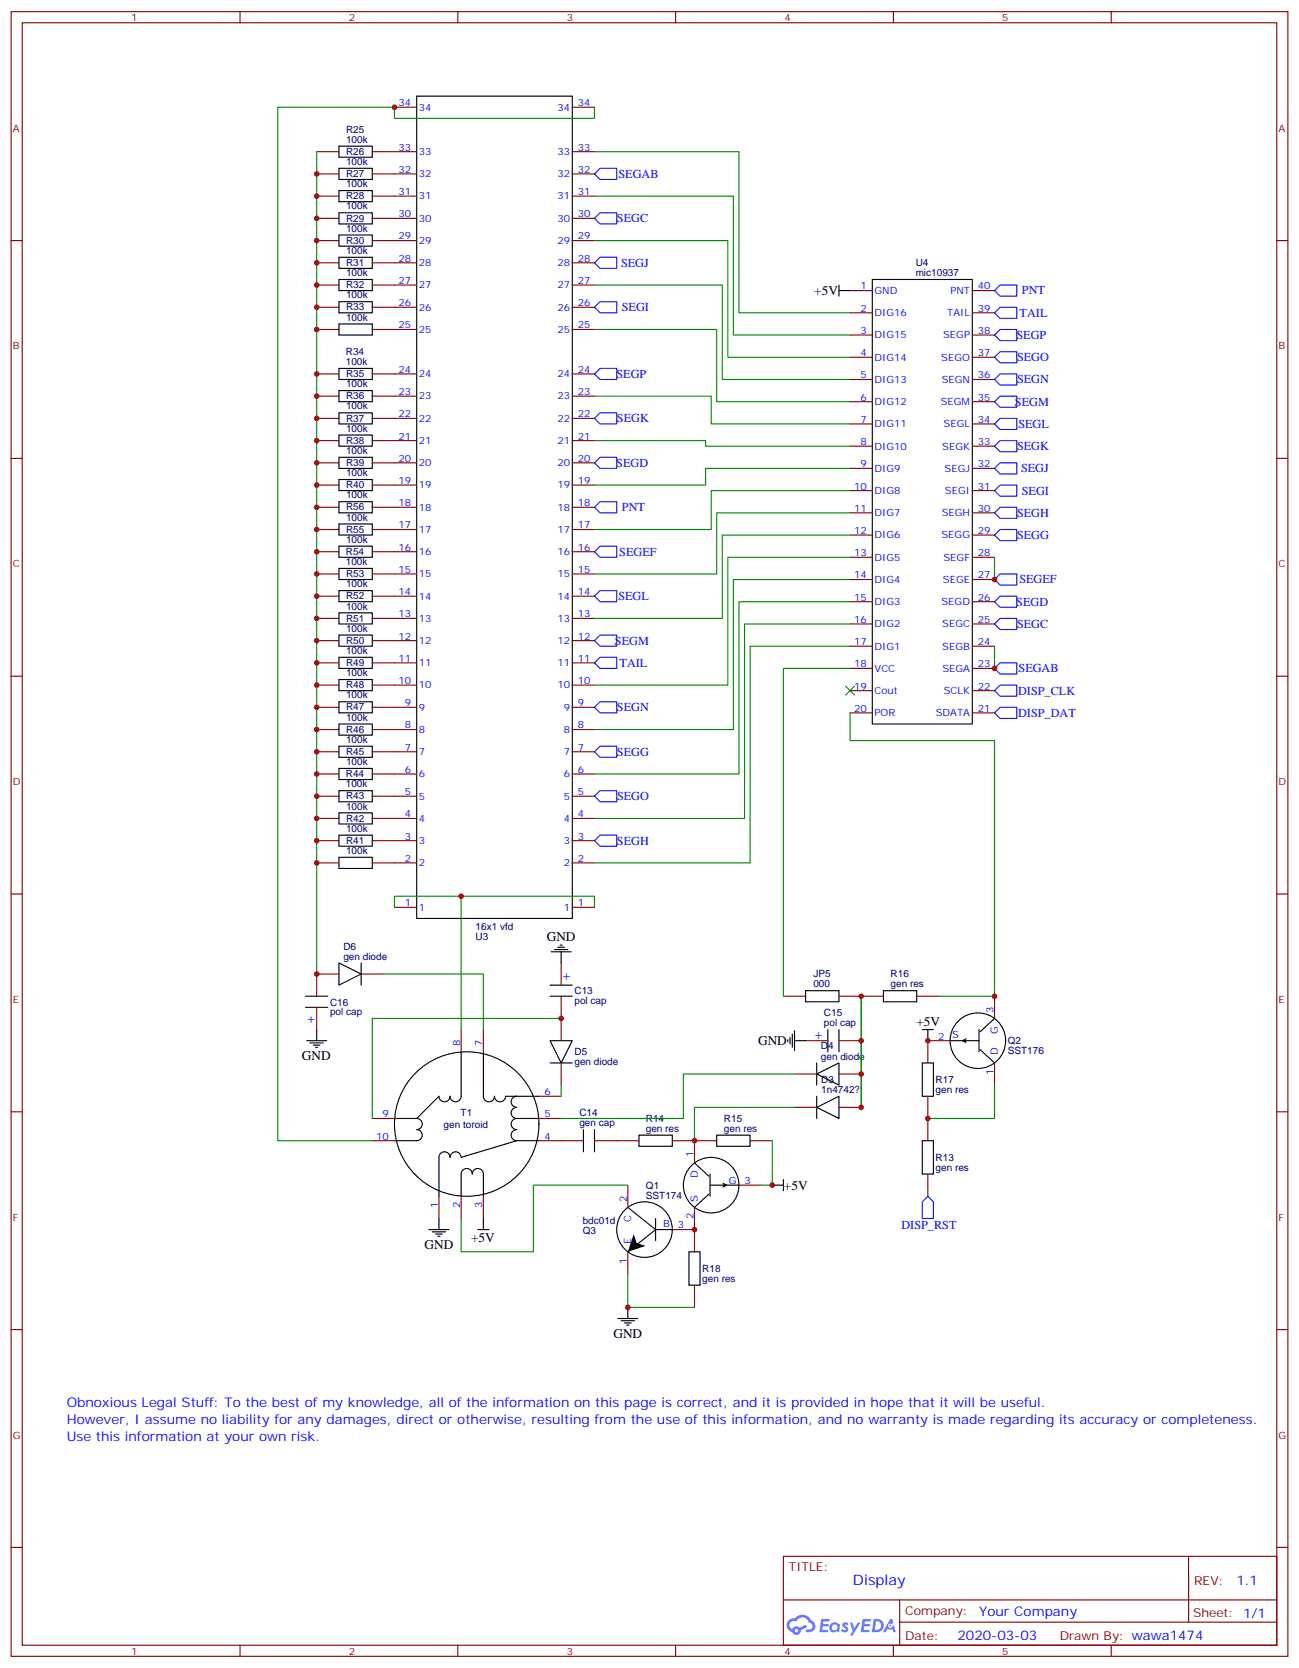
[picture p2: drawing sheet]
<svg xmlns="http://www.w3.org/2000/svg" width="412mm" height="530mm" viewBox="0 0 412 530" stroke-linecap="round" stroke-linejoin="round" font-family="sans-serif">
<g fill="none" stroke="#870000" stroke-width=".35">
<path d="M3.5 3.7h405.4v522.1h-405.4zM7.1 7.2h398.2v515.1h-398.2zM76.2 3.7v3.5M145.3 3.7v3.5M214.5 3.7v3.5M283.6 3.7v3.5M352.8 3.7v3.5M3.5 76.4h3.6M405.3 76.4h3.6M3.5 145.5h3.6M405.3 145.5h3.6M3.5 214.7h3.6"/>
<path d="M405.3 214.7h3.6M3.5 283.8h3.6M405.3 283.8h3.6M3.5 353h3.6M405.3 353h3.6M3.5 422.1h3.6M405.3 422.1h3.6M3.5 491.2h3.6M248.7 494.1h156.6v28.2h-156.6zM377.3 494.1v20.9M405.3 491.2h3.6M248.7 507.9h156.5"/>
<path d="M285.6 515h119.6M285.6 507.9v14.1M76.2 522.3v3.5M145.3 522.3v3.5M214.5 522.3v3.5M283.6 522.3v3.5M352.8 522.3v3.5"/>
</g>
<g fill="#5487ff">
<path d="M267.7 515.2a1.22 1.22 0 0 1 1.7 .3l-.4 .6a.47 .47 0 0 0-.3-.4 .47 .47 0 0 0-.5 .2l.1 .2a1.14 1.14 0 0 1 .8 1.7 1.14 1.14 0 0 1-1.9 0l-.2-.2 .5-.5 .7 .4a.29 .29 0 0 0 .3-.2 .29 .29 0 0 0-.2-.4 1.04 1.04 0 0 1-.6-1.7z"/>
<path d="M260.7 514h2.4l.3 .2-.2 .5h-1.8l-.1 .9h1.5l.3 .4-.3 .3h-1.6l-.2 1.1 1.7 .1 .2 .3-.2 .3h-2.6z"/>
<path d="M273.8 514l2.7 .2-.1 .5h-1.8l-.2 .9h1.6l.3 .4-.4 .3h-1.6l-.1 1.1 1.7 .1 .2 .3-.2 .3h-2.6z"/>
<path d="M282.6 514h.7l.3 1.2-.6 .4a.69 .69 0 0 0-1 .2 .69 .69 0 0 0 .4 1 .69 .69 0 0 0 .9-.6l.5-.3 .6 2.2h-.8l-.2-.8h-1.8l-.5 .8h-.8z"/>
<path d="M269.8 515.1h.8l.6 1.8 1.1-1.8h.9l-2.6 4.2h-.8l.9-1.6z"/>
<path d="M277.4 514l-.6 4.1h1.3a2.11 2.11 0 0 0 2.5-2.1 2.11 2.11 0 0 0-2.5-2zM278.1 514.7a1.43 1.43 0 0 1 1.6 1.6 1.43 1.43 0 0 1-2 1.1z"/>
<path d="M263.7 515.6a1.54 1.54 0 0 0-.1 2.2 1.54 1.54 0 0 0 2.2 .1l.6 .2 .3-2.3-.6-.2a1.49 1.49 0 0 0-2.4 0zM264 516.6a.94 .94 0 0 1 1.8 0 .94 .94 0 0 1-1.8 0z"/>
<path d="M250.4 514.4a2.18 2.18 0 0 0 1.1 3.7 1.44 1.44 0 0 0 1.6 .9 1.44 1.44 0 0 0 1.2-1.5l2-1-.5-.7-1.9 1a1.47 1.47 0 0 0-2.4 .4 1.39 1.39 0 0 1-.7-2 1.39 1.39 0 0 1 2-.4 2.12 2.12 0 0 1 2.2-1.3 2.12 2.12 0 0 1 1.9 1.7 1.14 1.14 0 0 1 1.1 1.4 1.14 1.14 0 0 1-1.7 .7 .43 .43 0 0 0-.5 .4 .43 .43 0 0 0 .4 .5 1.98 1.98 0 0 0 2.5-1.3 1.98 1.98 0 0 0-1.2-2.5 3.1 3.1 0 0 0-5.3-.7l-.9 .1zM252.3 517.7a.55 .55 0 0 1 1.1 0 .55 .55 0 0 1-1.1 0z"/>
<circle cx="282.6" cy="516.1" r=".26"/>
</g>
<g fill="none" stroke="#000" stroke-width=".35">
<path d="M132.3 30.5h49.4v261.1h-49.4zM107.6 46.4h10.6v3.5h-10.6zM107.6 53.4h10.6v3.6h-10.6zM107.6 60.5h10.6v3.5h-10.6zM107.6 67.6h10.6v3.5h-10.6zM107.6 74.6h10.6v3.5h-10.6zM107.6 81.7h10.6v3.5h-10.6zM107.6 88.7h10.6v3.6h-10.6zM107.6 95.8h10.6v3.5h-10.6zM266.3 90.5v3.5M266.3 92.3h3.6M276.9 88.7h31.8v141.1h-31.8z"/>
<path d="M107.6 102.8h10.6v3.6h-10.6zM107.6 116.9h10.6v3.6h-10.6zM107.6 124h10.6v3.5h-10.6zM107.6 131.1h10.6v3.5h-10.6zM107.6 138.1h10.6v3.5h-10.6zM107.6 145.2h10.6v3.5h-10.6zM107.6 152.2h10.6v3.6h-10.6zM107.6 159.3h10.6v3.5h-10.6zM107.6 173.4h10.6v3.5h-10.6zM107.6 166.3h10.6v3.6h-10.6zM107.6 194.6h10.6v3.5h-10.6zM107.6 187.5h10.6v3.5h-10.6z"/>
<path d="M107.6 180.4h10.6v3.6h-10.6zM107.6 215.7h10.6v3.6h-10.6zM107.6 208.7h10.6v3.5h-10.6zM107.6 201.6h10.6v3.5h-10.6zM107.6 229.8h10.6v3.6h-10.6zM107.6 222.8h10.6v3.5h-10.6zM107.6 236.9h10.6v3.5h-10.6zM107.6 258.1h10.6v3.5h-10.6zM107.6 251h10.6v3.5h-10.6zM107.6 243.9h10.6v3.6h-10.6zM107.6 272.2h10.6v3.5h-10.6zM107.6 265.1h10.6v3.5h-10.6z"/>
<path d="M97 316.3h7.1M97 319.8h7.1M107.6 305.7l7.1 3.5-7.1 3.5zM114.7 305.7v7M174.6 312.7h7.1M174.6 316.3h7.1M175 302.2h6.3M176 301.4h4.3M177.1 300.7h2.1M177.8 300h.7M178.2 302.2v3.5M255.8 314.5h10.5v3.5h-10.5z"/>
<path d="M280.5 314.5h10.5v3.5h-10.5zM97.4 330.4h6.3M98.4 331.1h4.3M99.5 331.8h2.1M100.2 332.5h.7M100.5 326.8v3.6M146.4 333.9v14.1a1.76 1.76 0 0 1-1.8 1.8 1.76 1.76 0 0 1-1.7-1.8 1.76 1.76 0 0 1-1.8 1.8 1.76 1.76 0 0 1-1.8-1.8l-7 7.1h-7.1M153.5 333.9v14.1a1.76 1.76 0 0 0 1.7 1.8 1.76 1.76 0 0 0 1.8-1.8 1.76 1.76 0 0 0 1.7 1.8 1.76 1.76 0 0 0 1.8-1.8h10.6M174.6 330.4h7.1l-3.5 7zM174.6 337.4h7.1M250.1 330v.7M250.8 329.3v2.1"/>
<path d="M251.5 328.3v4.2M252.2 330.4h3.6M252.2 327.2v6.4M259.3 337.4v7.1M262.8 326.8v7.1M266.3 326.8v7.1M292.8 337.4h3.5v10.6h-3.5zM292.8 326.8h3.5M294.6 326.8v3.6M301.6 330.4h9.2M310.8 326.8v7.1M311.1 333.2l4.6 4.2"/>
<path d="M315.7 323.3l-4.6 4.3M132.3 355.1a1.76 1.76 0 0 1 1.8 1.7 1.76 1.76 0 0 1-1.8 1.8 1.76 1.76 0 0 1 1.8 1.8 1.76 1.76 0 0 1-1.8 1.7h-7.1M164 348a1.76 1.76 0 0 0-1.7 1.8 1.76 1.76 0 0 0 1.7 1.7 1.76 1.76 0 0 0-1.7 1.8 1.76 1.76 0 0 0 1.7 1.8M164 355.1a1.76 1.76 0 0 0-1.7 1.7 1.76 1.76 0 0 0 1.7 1.8 1.76 1.76 0 0 0-1.7 1.8 1.76 1.76 0 0 0 1.7 1.7M164 355.1h7.1M185.2 358.6v7.1M188.7 358.6v7.1M259.3 351.5l7-3.5v7.1zM259.3 341l7-3.6v7.1zM259.3 348v7.1M146.4 379.8v-7.1a1.76 1.76 0 0 1 1.8-1.8 1.76 1.76 0 0 1 1.7 1.8 1.76 1.76 0 0 1 1.8-1.8 1.76 1.76 0 0 1 1.8 1.8v7.1M171.1 362.1h-7.1l-17.6 5.3a1.76 1.76 0 0 0-1.8-1.7 1.76 1.76 0 0 0-1.7 1.7 1.76 1.76 0 0 0-1.8-1.7 1.76 1.76 0 0 0-1.8 1.7v12.4"/>
<path d="M202.8 360.4h10.6v3.5h-10.6zM220.5 369.2l4.6 4.2M225.1 379.1l-4.6 4.2M225.4 372.7v7.1M225.4 376.2h9.2M227.5 360.4h10.6v3.5h-10.6zM245.2 376.2h3.5M248.7 374.5v3.5M292.8 362.1h3.5v10.6h-3.5zM136.2 390.3h6.3M137.2 391.1h4.3M138.3 391.8h2.1"/>
<path d="M139 392.5h.7M139.3 386.8v3.5M151.7 390.3h3.5M153.5 386.8v3.5M199.3 383.3l8.8 7M208.1 386.8v7.1M208.1 390.3l-8.8 7.1M208.1 390.3h5.3M218.7 397.4h3.5v10.6h-3.5zM196.1 418.6h6.4M197.2 419.3h4.2M198.3 420h2.1"/>
<path d="M199.3 415v3.6M199 420.7h.7"/>
<circle cx="310.4" cy="330.4" r="8.8"/>
<circle cx="148.2" cy="356.8" r="22.9"/>
<circle cx="225.8" cy="376.2" r="8.8"/>
<circle cx="204.6" cy="390.3" r="8.8"/>
</g>
<g fill="none" stroke="#870000" stroke-width=".35">
<path d="M125.2 34h7.1M181.7 34h7M100.5 48.2h7.1M100.5 55.2h7.1M118.2 48.2h14.1M118.2 55.2h14.1M181.7 48.2h7M181.7 55.2h7M100.5 62.3h7.1M100.5 69.3h7.1M100.5 76.4h7.1M118.2 62.3h14.1"/>
<path d="M118.2 69.3h14.1M118.2 76.4h14.1M181.7 62.3h7M181.7 69.3h7M181.7 76.4h7M100.5 83.4h7.1M100.5 90.5h7.1M100.5 97.5h7.1M118.2 83.4h14.1M118.2 90.5h14.1M118.2 97.5h14.1M181.7 83.4h7"/>
<path d="M181.7 90.5h7M181.7 97.5h7M269.9 92.3h7M269.9 99.3h7M308.7 92.3h7M308.7 99.3h7M100.5 104.6h7.1M100.5 118.7h7.1M118.2 104.6h14.1M118.2 118.7h14.1M181.7 104.6h7M181.7 118.7h7"/>
<path d="M269.9 106.4h7M269.9 113.4h7M308.7 106.4h7M308.7 113.4h7M100.5 125.8h7.1M100.5 132.8h7.1M100.5 139.9h7.1M118.2 125.8h14.1M118.2 132.8h14.1M118.2 139.9h14.1M181.7 125.8h7M181.7 132.8h7"/>
<path d="M181.7 139.9h7M269.9 120.5h7M269.9 127.5h7M269.9 134.6h7M308.7 120.5h7M308.7 127.5h7M308.7 134.6h7M100.5 146.9h7.1M100.5 154h7.1M118.2 146.9h14.1M118.2 154h14.1M181.7 146.9h7"/>
<path d="M181.7 154h7M269.9 141.6h7M269.9 148.7h7M269.9 155.8h7M308.7 141.6h7M308.7 148.7h7M308.7 155.8h7M100.5 161h7.1M100.5 175.2h7.1M100.5 168.1h7.1M118.2 161h14.1M118.2 175.2h14.1"/>
<path d="M118.2 168.1h14.1M181.7 161h7M181.7 175.2h7M181.7 168.1h7M269.9 162.8h7M269.9 169.9h7M269.9 176.9h7M308.7 162.8h7M308.7 169.9h7M308.7 176.9h7M100.5 196.3h7.1M100.5 189.3h7.1"/>
<path d="M100.5 182.2h7.1M118.2 196.3h14.1M118.2 189.3h14.1M118.2 182.2h14.1M181.7 196.3h7M181.7 189.3h7M181.7 182.2h7M269.9 184h7M269.9 191h7M269.9 198.1h7M308.7 184h7M308.7 191h7"/>
<path d="M308.7 198.1h7M100.5 217.5h7.1M100.5 210.4h7.1M100.5 203.4h7.1M118.2 217.5h14.1M118.2 210.4h14.1M118.2 203.4h14.1M181.7 217.5h7M181.7 210.4h7M181.7 203.4h7M269.9 205.1h7M269.9 212.2h7"/>
<path d="M269.9 219.3h7M308.7 205.1h7M308.7 212.2h7M308.7 219.3h7M100.5 231.6h7.1M100.5 224.5h7.1M100.5 238.7h7.1M118.2 231.6h14.1M118.2 224.5h14.1M118.2 238.7h14.1M181.7 231.6h7M181.7 224.5h7"/>
<path d="M181.7 238.7h7M269.9 226.3h7M308.7 226.3h7M100.5 259.8h7.1M100.5 252.8h7.1M100.5 245.7h7.1M118.2 259.8h14.1M118.2 252.8h14.1M118.2 245.7h14.1M181.7 259.8h7M181.7 252.8h7M181.7 245.7h7"/>
<path d="M100.5 273.9h7.1M100.5 266.9h7.1M118.2 273.9h14.1M118.2 266.9h14.1M181.7 273.9h7M181.7 266.9h7M125.2 288h7.1M181.7 288h7M100.5 319.8v7M107.6 309.2h-7.1v7.1M114.7 309.2h7M178.2 305.7v7"/>
<path d="M178.2 316.3v14.1M248.7 316.3h7.1M266.3 316.3h14.2M291 316.3h7.1M315.7 316.3v7M146.4 326.8v7.1M153.5 326.8v7.1M178.2 337.4v7.1M255.8 330.4h7M266.3 330.4h7.1M301.6 330.4h-7v7M315.7 337.4v7.1"/>
<path d="M118.2 355.1h7M171.1 355.1h7.1M171.1 348h7.1M252.2 351.5h7.1M252.2 341h7.1M266.3 351.5h7.1M266.3 341h7.1M294.6 348v14.1M118.2 362.1h7M139.3 379.8v7M146.4 379.8v7M153.5 379.8v7"/>
<path d="M171.1 362.1h14.1M188.7 362.1h14.1M199.3 376.2v7.1M213.4 362.1h14.1M220.5 362.1v7.1M234.6 376.2h7.1M238.1 362.1h7.1M294.6 372.7v7.1M199.3 397.4v7.1M213.4 390.3h7.1M220.5 383.3v14.1M220.5 408v7"/>
</g>
<path d="M305.2 330.4l1.7-.9-.4 .9 .4 .9zM229.3 375.4l1.8 .8-1.8 .9 .4-.9zM201.2 391.8l.9 2.8 2.8 .9-5.6 1.9z" fill="#000"/>
<g fill="none" stroke="#00f" stroke-width=".35">
<path d="M188.7 55.2l1.8-1.8h5.3v3.6h-5.3zM188.7 69.3l1.8-1.7h5.3v3.5h-5.3zM188.7 83.4l1.8-1.7h5.3v3.5h-5.3zM190.5 95.8h5.3v3.5h-5.3l-1.8-1.8zM315.7 92.3l1.8-1.8h5.3v3.5h-5.3zM315.7 99.3l1.8-1.8h5.3v3.6h-5.3zM188.7 118.7l1.8-1.8h5.3v3.6h-5.3zM315.7 106.4l1.8-1.8h5.3v3.5h-5.3zM317.5 111.7h5.3v3.5h-5.3l-1.8-1.8zM317.5 118.7h5.3v3.5h-5.3l-1.8-1.7zM188.7 132.8l1.8-1.7h5.3v3.5h-5.3zM315.7 134.6l1.8-1.8h5.3v3.5h-5.3z"/>
<path d="M315.7 127.5l1.8-1.7h5.3v3.5h-5.3zM317.5 139.9h5.3v3.5h-5.3l-1.8-1.8zM188.7 146.9l1.8-1.7h5.3v3.5h-5.3zM190.5 159.3h5.3v3.5h-5.3l-1.8-1.8zM317.5 154h5.3v3.5h-5.3l-1.8-1.7zM317.5 146.9h5.3v3.6h-5.3l-1.8-1.8zM188.7 175.2l1.8-1.8h5.3v3.5h-5.3zM315.7 169.9l1.8-1.8h5.3v3.5h-5.3zM315.7 162.8l1.8-1.8h5.3v3.6h-5.3zM188.7 189.3l1.8-1.8h5.3v3.5h-5.3zM315.7 198.1l1.8-1.8h5.3v3.5h-5.3zM317.5 182.2h5.3v3.5h-5.3l-1.8-1.7z"/>
<path d="M317.5 189.3h5.3v3.5h-5.3l-1.8-1.8zM188.7 210.4l1.8-1.7h5.3v3.5h-5.3zM188.7 203.4l1.8-1.8h5.3v3.5h-5.3zM317.5 217.5h5.3v3.5h-5.3l-1.8-1.7zM317.5 210.4h5.3v3.6h-5.3l-1.8-1.8zM190.5 222.8h5.3v3.5h-5.3l-1.8-1.8zM190.5 236.9h5.3v3.5h-5.3l-1.8-1.7zM317.5 224.5h5.3v3.6h-5.3l-1.8-1.8zM188.7 252.8l1.8-1.8h5.3v3.5h-5.3zM188.7 266.9l1.8-1.8h5.3v3.5h-5.3zM292.8 381.5l1.8-1.7 1.7 1.7v5.3h-3.5z"/>
</g>
<g fill="none" stroke="#008700" stroke-width=".35">
<path d="M188.7 34v3.6h-63.5v-3.6h-37v328.1h30M100.5 48.2v261M188.7 48.2h45.9v51.1h35.3M188.7 62.3h44.1v44.1h37.1M188.7 76.4h42.4v37h38.8M188.7 90.5h40.6v30h40.6M188.7 104.6h38.8v22.9h42.4M188.7 125.8h37.1v8.8h44.1M188.7 139.9h35.3v1.7h45.9M269.9 148.7h-45.9v5.3h-35.3M269.9 155.8h-44.1v12.3h-37.1M269.9 162.8h-42.4v19.4h-38.8"/>
<path d="M269.9 169.9h-40.6v26.4h-40.6M269.9 176.9h-38.8v40.6h-42.4M315.7 176.9v7.1M269.9 184h-37.1v47.6h-44.1M269.9 191h-35.3v54.7h-45.9M269.9 198.1h-33.5v61.7h-47.7M269.9 205.1h-31.8v68.8h-49.4M269.9 212.2h-21.2v104.1M315.7 205.1v7.1M269.9 226.3v8.8h45.8v81.2h-17.6M125.2 288v-3.5h63.5v3.5M146.4 284.5v42.3"/>
<path d="M121.7 309.2h31.8v17.6M273.4 316.3v35.2M178.2 323.3h-60v31.8M178.2 344.5v3.5M252.2 351.5h-31.7v10.6M252.2 341h-35.2v14.1h-38.8M315.7 344.5v10.6h-21.1M199.3 376.2h-30v21.2h-22.9v-10.6M245.2 362.1v14.1h-3.5M199.3 404.5v10.5h21.2"/>
</g>
<g fill="#c00">
<circle cx="294.6" cy="330.4" r=".88"/>
<circle cx="294.6" cy="355.1" r=".88"/>
<circle cx="315.7" cy="212.2" r=".88"/>
<circle cx="315.7" cy="184" r=".88"/>
<circle cx="315.7" cy="316.3" r=".88"/>
<circle cx="273.4" cy="316.3" r=".88"/>
<circle cx="273.4" cy="351.5" r=".88"/>
<circle cx="273.4" cy="330.4" r=".88"/>
<circle cx="245.2" cy="376.2" r=".88"/>
<circle cx="220.5" cy="362.1" r=".88"/>
<circle cx="100.5" cy="309.2" r=".88"/>
<circle cx="220.5" cy="390.3" r=".88"/>
<circle cx="199.3" cy="415" r=".88"/>
<circle cx="273.4" cy="341" r=".88"/>
<circle cx="125.2" cy="34" r=".88"/>
<circle cx="146.4" cy="284.5" r=".88"/>
<circle cx="178.2" cy="323.3" r=".88"/>
<circle cx="100.5" cy="55.2" r=".88"/>
<circle cx="100.5" cy="62.3" r=".88"/>
<circle cx="100.5" cy="69.3" r=".88"/>
<circle cx="100.5" cy="76.4" r=".88"/>
<circle cx="100.5" cy="83.4" r=".88"/>
<circle cx="100.5" cy="90.5" r=".88"/>
<circle cx="100.5" cy="97.5" r=".88"/>
<circle cx="100.5" cy="104.6" r=".88"/>
<circle cx="100.5" cy="118.7" r=".88"/>
<circle cx="100.5" cy="125.8" r=".88"/>
<circle cx="100.5" cy="132.8" r=".88"/>
<circle cx="100.5" cy="139.9" r=".88"/>
<circle cx="100.5" cy="146.9" r=".88"/>
<circle cx="100.5" cy="154" r=".88"/>
<circle cx="100.5" cy="161" r=".88"/>
<circle cx="100.5" cy="231.6" r=".88"/>
<circle cx="100.5" cy="224.5" r=".88"/>
<circle cx="100.5" cy="217.5" r=".88"/>
<circle cx="100.5" cy="210.4" r=".88"/>
<circle cx="100.5" cy="203.4" r=".88"/>
<circle cx="100.5" cy="196.3" r=".88"/>
<circle cx="100.5" cy="189.3" r=".88"/>
<circle cx="100.5" cy="182.2" r=".88"/>
<circle cx="100.5" cy="175.2" r=".88"/>
<circle cx="100.5" cy="168.1" r=".88"/>
<circle cx="100.5" cy="273.9" r=".88"/>
<circle cx="100.5" cy="266.9" r=".88"/>
<circle cx="100.5" cy="259.8" r=".88"/>
<circle cx="100.5" cy="252.8" r=".88"/>
<circle cx="100.5" cy="245.7" r=".88"/>
<circle cx="100.5" cy="238.7" r=".88"/>
</g>
<path d="M268.5 217.8l2.8 2.9zM268.5 220.7l2.8-2.9z" fill="#c00" stroke="#008700" stroke-width=".35"/>
<text font-size="4.6" fill="#00f" x="270.8" y="503.1">Display</text>
<g font-size="4.2">
<text x="258.5" y="93.7">+5V</text>
<text x="173.6" y="298.9">GND</text>
<text x="290.9" y="325.6">+5V</text>
<text x="240.7" y="331.8">GND</text>
<text x="95.8" y="336.4">GND</text>
<text x="248.9" y="377.7">+5V</text>
<text x="149.6" y="394.3">+5V</text>
<text x="134.8" y="396.4">GND</text>
<text x="194.7" y="424.7">GND</text>
</g>
<g font-size="4.2" fill="#00f">
<text x="178.2" y="311">+</text>
<text x="97.1" y="324.9">+</text>
<text x="261.1" y="330.4" transform="rotate(-90 261.1 330.4)">+</text>
<text x="21.2" y="446.8">Obnoxious Legal Stuff: To the best of my knowledge, all of the information on this page is correct, and it is provided in hope that it will be useful.</text>
<text x="21.2" y="452.1">However, I assume no liability for any damages, direct or otherwise, resulting from the use of this information, and no warranty is made regarding its accuracy or completeness.</text>
<text x="21.2" y="457.4">Use this information at your own risk.</text>
<text x="392.5" y="503.3">1.1</text>
<text x="310.9" y="512.9">Your Company</text>
<text x="304" y="520.7">2020-03-03</text>
</g>
<g font-size="3.9" fill="#00f">
<text x="196.4" y="56.4">SEGAB</text>
<text x="195.9" y="70.6">SEGC</text>
<text x="197.2" y="84.7">SEGJ</text>
<text x="324.4" y="93.5">PNT</text>
<text x="197.4" y="98.8">SEGI</text>
<text x="323.7" y="100.5">TAIL</text>
<text x="322.7" y="107.6">SEGP</text>
<text x="195.7" y="119.9">SEGP</text>
<text x="322.9" y="114.7">SEGO</text>
<text x="322.9" y="121.7">SEGN</text>
<text x="322.2" y="128.8">SEGM</text>
<text x="195.9" y="134.1">SEGK</text>
<text x="323.3" y="135.8">SEGL</text>
<text x="322.9" y="142.9">SEGK</text>
<text x="195.6" y="148.2">SEGD</text>
<text x="324.2" y="150">SEGJ</text>
<text x="324.4" y="157">SEGI</text>
<text x="197.4" y="162.3">PNT</text>
<text x="322.9" y="164.1">SEGH</text>
<text x="322.9" y="171.1">SEGG</text>
<text x="196.6" y="176.4">SEGEF</text>
<text x="323.6" y="185.2">SEGEF</text>
<text x="196.3" y="190.5">SEGL</text>
<text x="322.6" y="192.3">SEGD</text>
<text x="322.9" y="199.3">SEGC</text>
<text x="195.2" y="204.6">SEGM</text>
<text x="196.7" y="211.7">TAIL</text>
<text x="323.4" y="213.4">SEGAB</text>
<text x="323.2" y="220.5">DISP_CLK</text>
<text x="195.9" y="225.8">SEGN</text>
<text x="323.2" y="227.6">DISP_DAT</text>
<text x="195.9" y="239.9">SEGG</text>
<text x="195.9" y="254">SEGO</text>
<text x="195.9" y="268.1">SEGH</text>
<text x="286.2" y="390.2">DISP_RST</text>
</g>
<g font-size="3.9" fill="#800">
<text x="250.5" y="498.7">TITLE:</text>
<text x="379.1" y="503.3">REV:</text>
<text x="287.4" y="512.9">Company:</text>
<text x="378.7" y="513.5">Sheet: 1/1</text>
<text x="287.4" y="520.5">Date:</text>
<text x="336.4" y="520.6">Drawn By: wawa1474</text>
</g>
<g font-size="3.2" fill="#800">
<text x="41.6" y="6.7">1</text>
<text x="110.8" y="6.7">2</text>
<text x="179.9" y="6.7">3</text>
<text x="249.1" y="6.7">4</text>
<text x="318.2" y="6.7">5</text>
<text x="4.1" y="41.8">A</text>
<text x="405.9" y="41.8">A</text>
<text x="4.1" y="110.9">B</text>
<text x="405.9" y="110.9">B</text>
<text x="4.1" y="180.1">C</text>
<text x="405.9" y="180.1">C</text>
<text x="4.1" y="249.2">D</text>
<text x="405.9" y="249.2">D</text>
<text x="4.1" y="318.4">E</text>
<text x="405.9" y="318.4">E</text>
<text x="4.1" y="387.5">F</text>
<text x="405.9" y="387.5">F</text>
<text x="4.1" y="456.7">G</text>
<text x="405.9" y="456.7">G</text>
<text x="41.6" y="525.3">1</text>
<text x="110.8" y="525.3">2</text>
<text x="179.9" y="525.3">3</text>
<text x="249.1" y="525.3">4</text>
<text x="318.2" y="525.3">5</text>
</g>
<g font-size="3.2" fill="#00f">
<text x="126.5" y="33.7">34</text>
<text x="133" y="35.1">34</text>
<text x="176.9" y="35.1">34</text>
<text x="183.4" y="33.7">34</text>
<text x="126.5" y="47.8">33</text>
<text x="183.4" y="47.8">33</text>
<text x="133" y="49.2">33</text>
<text x="176.9" y="49.2">33</text>
<text x="126.5" y="54.9">32</text>
<text x="133" y="56.3">32</text>
<text x="176.9" y="56.3">32</text>
<text x="183.4" y="54.9">32</text>
<text x="126.5" y="61.9">31</text>
<text x="133" y="63.3">31</text>
<text x="176.9" y="63.3">31</text>
<text x="183.4" y="61.9">31</text>
<text x="126.5" y="69">30</text>
<text x="133" y="70.4">30</text>
<text x="176.9" y="70.4">30</text>
<text x="183.4" y="69">30</text>
<text x="126.5" y="76">29</text>
<text x="133" y="77.4">29</text>
<text x="176.9" y="77.4">29</text>
<text x="183.4" y="76">29</text>
<text x="126.5" y="83.1">28</text>
<text x="183.4" y="83.1">28</text>
<text x="133" y="84.5">28</text>
<text x="176.9" y="84.5">28</text>
<text x="126.5" y="90.1">27</text>
<text x="133" y="91.5">27</text>
<text x="176.9" y="91.5">27</text>
<text x="183.4" y="90.1">27</text>
<text x="273.1" y="91.9">1</text>
<text x="277.6" y="93.3">GND</text>
<text x="301.7" y="93.3">PNT</text>
<text x="310.4" y="91.9">40</text>
<text x="126.5" y="97.2">26</text>
<text x="133" y="98.6">26</text>
<text x="176.9" y="98.6">26</text>
<text x="183.4" y="97.2">26</text>
<text x="273.1" y="99">2</text>
<text x="277.6" y="100.4">DIG16</text>
<text x="300.8" y="100.4">TAIL</text>
<text x="310.4" y="99">39</text>
<text x="126.5" y="104.2">25</text>
<text x="133" y="105.7">25</text>
<text x="176.9" y="105.7">25</text>
<text x="183.4" y="104.2">25</text>
<text x="273.1" y="106">3</text>
<text x="277.6" y="107.4">DIG15</text>
<text x="299.4" y="107.4">SEGP</text>
<text x="310.4" y="106">38</text>
<text x="273.1" y="113.1">4</text>
<text x="310.4" y="113.1">37</text>
<text x="126.5" y="118.4">24</text>
<text x="133" y="119.8">24</text>
<text x="176.9" y="119.8">24</text>
<text x="183.4" y="118.4">24</text>
<text x="277.6" y="114.5">DIG14</text>
<text x="298.8" y="114.5">SEGO</text>
<text x="126.5" y="125.4">23</text>
<text x="183.4" y="125.4">23</text>
<text x="273.1" y="120.1">5</text>
<text x="277.6" y="121.5">DIG13</text>
<text x="299" y="121.5">SEGN</text>
<text x="310.4" y="120.1">36</text>
<text x="133" y="126.8">23</text>
<text x="176.9" y="126.8">23</text>
<text x="273.1" y="127.2">6</text>
<text x="277.6" y="128.6">DIG12</text>
<text x="298.7" y="128.6">SEGM</text>
<text x="310.4" y="127.2">35</text>
<text x="126.5" y="132.5">22</text>
<text x="133" y="133.9">22</text>
<text x="176.9" y="133.9">22</text>
<text x="183.4" y="132.5">22</text>
<text x="273.1" y="134.2">7</text>
<text x="277.6" y="135.6">DIG11</text>
<text x="299.6" y="135.6">SEGL</text>
<text x="310.4" y="134.2">34</text>
<text x="126.5" y="139.5">21</text>
<text x="133" y="140.9">21</text>
<text x="176.9" y="140.9">21</text>
<text x="183.4" y="139.5">21</text>
<text x="273.1" y="141.3">8</text>
<text x="277.6" y="142.7">DIG10</text>
<text x="299.1" y="142.7">SEGK</text>
<text x="310.4" y="141.3">33</text>
<text x="126.5" y="146.6">20</text>
<text x="133" y="148">20</text>
<text x="176.9" y="148">20</text>
<text x="183.4" y="146.6">20</text>
<text x="273.1" y="148.3">9</text>
<text x="277.6" y="149.8">DIG9</text>
<text x="299.9" y="149.8">SEGJ</text>
<text x="310.4" y="148.3">32</text>
<text x="126.5" y="153.6">19</text>
<text x="133" y="155">19</text>
<text x="176.9" y="155">19</text>
<text x="183.4" y="153.6">19</text>
<text x="271.1" y="155.4">10</text>
<text x="310.4" y="155.4">31</text>
<text x="126.5" y="160.7">18</text>
<text x="183.4" y="160.7">18</text>
<text x="277.6" y="156.8">DIG8</text>
<text x="300" y="156.8">SEGI</text>
<text x="126.5" y="167.7">17</text>
<text x="133" y="162.1">18</text>
<text x="176.9" y="162.1">18</text>
<text x="183.4" y="167.7">17</text>
<text x="271.1" y="162.5">11</text>
<text x="277.6" y="163.9">DIG7</text>
<text x="299" y="163.9">SEGH</text>
<text x="310.4" y="162.5">30</text>
<text x="133" y="169.2">17</text>
<text x="176.9" y="169.2">17</text>
<text x="271.1" y="169.5">12</text>
<text x="277.6" y="170.9">DIG6</text>
<text x="298.9" y="170.9">SEGG</text>
<text x="310.4" y="169.5">29</text>
<text x="126.5" y="174.8">16</text>
<text x="133" y="176.2">16</text>
<text x="176.9" y="176.2">16</text>
<text x="183.4" y="174.8">16</text>
<text x="271.1" y="176.6">13</text>
<text x="277.6" y="178">DIG5</text>
<text x="299.5" y="178">SEGF</text>
<text x="310.4" y="176.6">28</text>
<text x="126.5" y="181.9">15</text>
<text x="133" y="183.3">15</text>
<text x="176.9" y="183.3">15</text>
<text x="183.4" y="181.9">15</text>
<text x="271.1" y="183.6">14</text>
<text x="277.6" y="185">DIG4</text>
<text x="299.3" y="185">SEGE</text>
<text x="310.4" y="183.6">27</text>
<text x="126.5" y="188.9">14</text>
<text x="133" y="190.3">14</text>
<text x="176.9" y="190.3">14</text>
<text x="183.4" y="188.9">14</text>
<text x="271.1" y="190.7">15</text>
<text x="310.4" y="190.7">26</text>
<text x="126.5" y="196">13</text>
<text x="133" y="197.4">13</text>
<text x="176.9" y="197.4">13</text>
<text x="183.4" y="196">13</text>
<text x="271.1" y="197.7">16</text>
<text x="277.6" y="192.1">DIG3</text>
<text x="298.9" y="192.1">SEGD</text>
<text x="310.4" y="197.7">25</text>
<text x="126.5" y="203">12</text>
<text x="183.4" y="203">12</text>
<text x="277.6" y="199.1">DIG2</text>
<text x="299.1" y="199.1">SEGC</text>
<text x="133" y="204.4">12</text>
<text x="176.9" y="204.4">12</text>
<text x="271.1" y="204.8">17</text>
<text x="277.6" y="206.2">DIG1</text>
<text x="299.2" y="206.2">SEGB</text>
<text x="310.4" y="204.8">24</text>
<text x="126.5" y="210.1">11</text>
<text x="133" y="211.5">11</text>
<text x="176.9" y="211.5">11</text>
<text x="183.4" y="210.1">11</text>
<text x="271.1" y="211.8">18</text>
<text x="277.6" y="213.3">VCC</text>
<text x="299.2" y="213.3">SEGA</text>
<text x="310.4" y="211.8">23</text>
<text x="126.5" y="217.1">10</text>
<text x="133" y="218.5">10</text>
<text x="176.9" y="218.5">10</text>
<text x="183.4" y="217.1">10</text>
<text x="271.1" y="218.9">19</text>
<text x="277.6" y="220.3">Cout</text>
<text x="299.6" y="220.3">SCLK</text>
<text x="310.4" y="218.9">22</text>
<text x="128.5" y="224.2">9</text>
<text x="133" y="225.6">9</text>
<text x="179" y="225.6">9</text>
<text x="183.4" y="224.2">9</text>
<text x="271.1" y="226">20</text>
<text x="277.6" y="227.4">POR</text>
<text x="297.1" y="227.4">SDATA</text>
<text x="310.4" y="226">21</text>
<text x="128.5" y="231.2">8</text>
<text x="133" y="232.7">8</text>
<text x="179" y="232.7">8</text>
<text x="183.4" y="231.2">8</text>
<text x="128.5" y="238.3">7</text>
<text x="133" y="239.7">7</text>
<text x="179" y="239.7">7</text>
<text x="183.4" y="238.3">7</text>
<text x="128.5" y="245.4">6</text>
<text x="183.4" y="245.4">6</text>
<text x="133" y="246.8">6</text>
<text x="179" y="246.8">6</text>
<text x="128.5" y="252.4">5</text>
<text x="133" y="253.8">5</text>
<text x="179" y="253.8">5</text>
<text x="183.4" y="252.4">5</text>
<text x="128.5" y="259.5">4</text>
<text x="133" y="260.9">4</text>
<text x="179" y="260.9">4</text>
<text x="183.4" y="259.5">4</text>
<text x="128.5" y="266.5">3</text>
<text x="133" y="267.9">3</text>
<text x="179" y="267.9">3</text>
<text x="183.4" y="266.5">3</text>
<text x="128.5" y="273.6">2</text>
<text x="133" y="275">2</text>
<text x="179" y="275">2</text>
<text x="183.4" y="273.6">2</text>
<text x="128.5" y="287.7">1</text>
<text x="183.4" y="287.7">1</text>
<text x="133" y="289.1">1</text>
<text x="179" y="289.1">1</text>
<text x="315.4" y="321.6" transform="rotate(-90 315.4 321.6)">3</text>
<text x="316.8" y="328.3" transform="rotate(-90 316.8 328.3)">G</text>
<text x="146" y="332.1" transform="rotate(-90 146 332.1)">8</text>
<text x="153.1" y="332.1" transform="rotate(-90 153.1 332.1)">7</text>
<text x="297.8" y="330">2 S</text>
<text x="316.8" y="335" transform="rotate(-90 316.8 335)">D</text>
<text x="315.4" y="341.2" transform="rotate(-90 315.4 341.2)">1</text>
<text x="172.9" y="347.7">6</text>
<text x="121.5" y="354.7">9</text>
<text x="172.9" y="354.7">5</text>
<text x="119.4" y="361.8">10</text>
<text x="172.9" y="361.8">4</text>
<text x="220.1" y="367.4" transform="rotate(-90 220.1 367.4)">1</text>
<text x="221.5" y="374.1" transform="rotate(-90 221.5 374.1)">D</text>
<text x="231.4" y="375.9">G</text>
<text x="236.4" y="375.9">3</text>
<text x="139" y="383.5" transform="rotate(-90 139 383.5)">1</text>
<text x="146" y="383.5" transform="rotate(-90 146 383.5)">2</text>
<text x="153.1" y="383.5" transform="rotate(-90 153.1 383.5)">3</text>
<text x="199" y="381.5" transform="rotate(-90 199 381.5)">2</text>
<text x="221.5" y="381.5" transform="rotate(-90 221.5 381.5)">S</text>
<text x="200.4" y="388" transform="rotate(-90 200.4 388)">C</text>
<text x="210.6" y="389.6">B 3</text>
<text x="220.1" y="387.1" transform="rotate(-90 220.1 387.1)">2</text>
<text x="200.4" y="394.9" transform="rotate(-90 200.4 394.9)">E</text>
<text x="199" y="401.2" transform="rotate(-90 199 401.2)">1</text>
</g>
<g font-size="3.2" fill="#000080">
<text x="109.9" y="45.3">100k</text>
<text x="109.9" y="42.1">R25</text>
<text x="109.9" y="52.4">100k</text>
<text x="109.9" y="49.2">R26</text>
<text x="109.9" y="59.4">100k</text>
<text x="109.9" y="56.2">R27</text>
<text x="109.9" y="63.3">R28</text>
<text x="109.9" y="66.5">100k</text>
<text x="109.9" y="70.3">R29</text>
<text x="109.9" y="73.6">100k</text>
<text x="109.9" y="77.4">R30</text>
<text x="109.9" y="80.6">100k</text>
<text x="109.9" y="87.7">100k</text>
<text x="109.9" y="84.4">R31</text>
<text x="290.7" y="87.7">mic10937</text>
<text x="290.7" y="84.5">U4</text>
<text x="109.9" y="94.7">100k</text>
<text x="109.9" y="91.5">R32</text>
<text x="109.9" y="101.8">100k</text>
<text x="109.9" y="98.6">R33</text>
<text x="109.8" y="112.7">R34</text>
<text x="109.8" y="115.9">100k</text>
<text x="109.9" y="119.7">R35</text>
<text x="109.9" y="122.9">100k</text>
<text x="109.9" y="130">100k</text>
<text x="109.9" y="126.8">R36</text>
<text x="109.9" y="137.1">100k</text>
<text x="109.9" y="133.8">R37</text>
<text x="109.9" y="140.9">R38</text>
<text x="109.9" y="144.1">100k</text>
<text x="109.9" y="147.9">R39</text>
<text x="109.9" y="151.2">100k</text>
<text x="109.9" y="155">R40</text>
<text x="109.9" y="158.2">100k</text>
<text x="109.9" y="165.3">100k</text>
<text x="109.9" y="162.1">R56</text>
<text x="109.9" y="172.3">100k</text>
<text x="109.9" y="169.1">R55</text>
<text x="109.8" y="179.4">100k</text>
<text x="109.8" y="176.2">R54</text>
<text x="109.9" y="183.2">R53</text>
<text x="109.9" y="186.4">100k</text>
<text x="109.9" y="190.3">R52</text>
<text x="109.9" y="193.5">100k</text>
<text x="109.9" y="197.3">R51</text>
<text x="109.9" y="200.6">100k</text>
<text x="109.9" y="207.6">100k</text>
<text x="109.9" y="204.4">R50</text>
<text x="109.9" y="214.7">100k</text>
<text x="109.9" y="211.4">R49</text>
<text x="109.9" y="221.7">100k</text>
<text x="109.9" y="218.5">R48</text>
<text x="109.9" y="225.6">R47</text>
<text x="109.9" y="228.8">100k</text>
<text x="109.9" y="232.6">R46</text>
<text x="109.9" y="239.7">R45</text>
<text x="109.9" y="235.8">100k</text>
<text x="109.9" y="242.9">100k</text>
<text x="109.8" y="249.9">100k</text>
<text x="109.8" y="246.7">R44</text>
<text x="109.9" y="257">100k</text>
<text x="109.9" y="253.8">R43</text>
<text x="109.9" y="260.8">R42</text>
<text x="109.9" y="267.9">R41</text>
<text x="109.9" y="264.1">100k</text>
<text x="109.9" y="271.1">100k</text>
<text x="151" y="295.1">16x1 vfd</text>
<text x="151" y="298.3">U3</text>
<text x="109" y="304.6">gen diode</text>
<text x="109" y="301.5">D6</text>
<text x="258.2" y="310.3">JP5</text>
<text x="282.7" y="310.3">R16</text>
<text x="182.4" y="315.6">C13</text>
<text x="258.2" y="313.4">000</text>
<text x="282.7" y="313.4">gen res</text>
<text x="104.8" y="322.1">pol cap</text>
<text x="104.8" y="319.2">C16</text>
<text x="182.4" y="318.7">pol cap</text>
<text x="261.6" y="322.6">C15</text>
<text x="261.6" y="325.8">pol cap</text>
<text x="182.4" y="335">D5</text>
<text x="260.6" y="333.2">D4</text>
<text x="320" y="334.6">SST176</text>
<text x="320" y="331.4">Q2</text>
<text x="182.4" y="338.1">gen diode</text>
<text x="260.6" y="336.4">gen diode</text>
<text x="260.7" y="347">1n4742?</text>
<text x="260.7" y="343.8">D3</text>
<text x="297" y="347">gen res</text>
<text x="297" y="343.8">R17</text>
<text x="140.9" y="358">gen toroid</text>
<text x="146.2" y="354.4">T1</text>
<text x="184" y="357.5">gen cap</text>
<text x="184" y="354.4">C14</text>
<text x="205" y="359.3">gen res</text>
<text x="205" y="356.1">R14</text>
<text x="229.8" y="359.3">gen res</text>
<text x="229.8" y="356.1">R15</text>
<text x="297" y="371.7">gen res</text>
<text x="297" y="368.5">R13</text>
<text x="205.1" y="377.4">Q1</text>
<text x="205.1" y="380.5">SST174</text>
<text x="185" y="388.5">bdc01d</text>
<text x="185" y="391.6">Q3</text>
<text x="223" y="406.9">gen res</text>
<text x="223" y="403.8">R18</text>
</g>
</svg>
